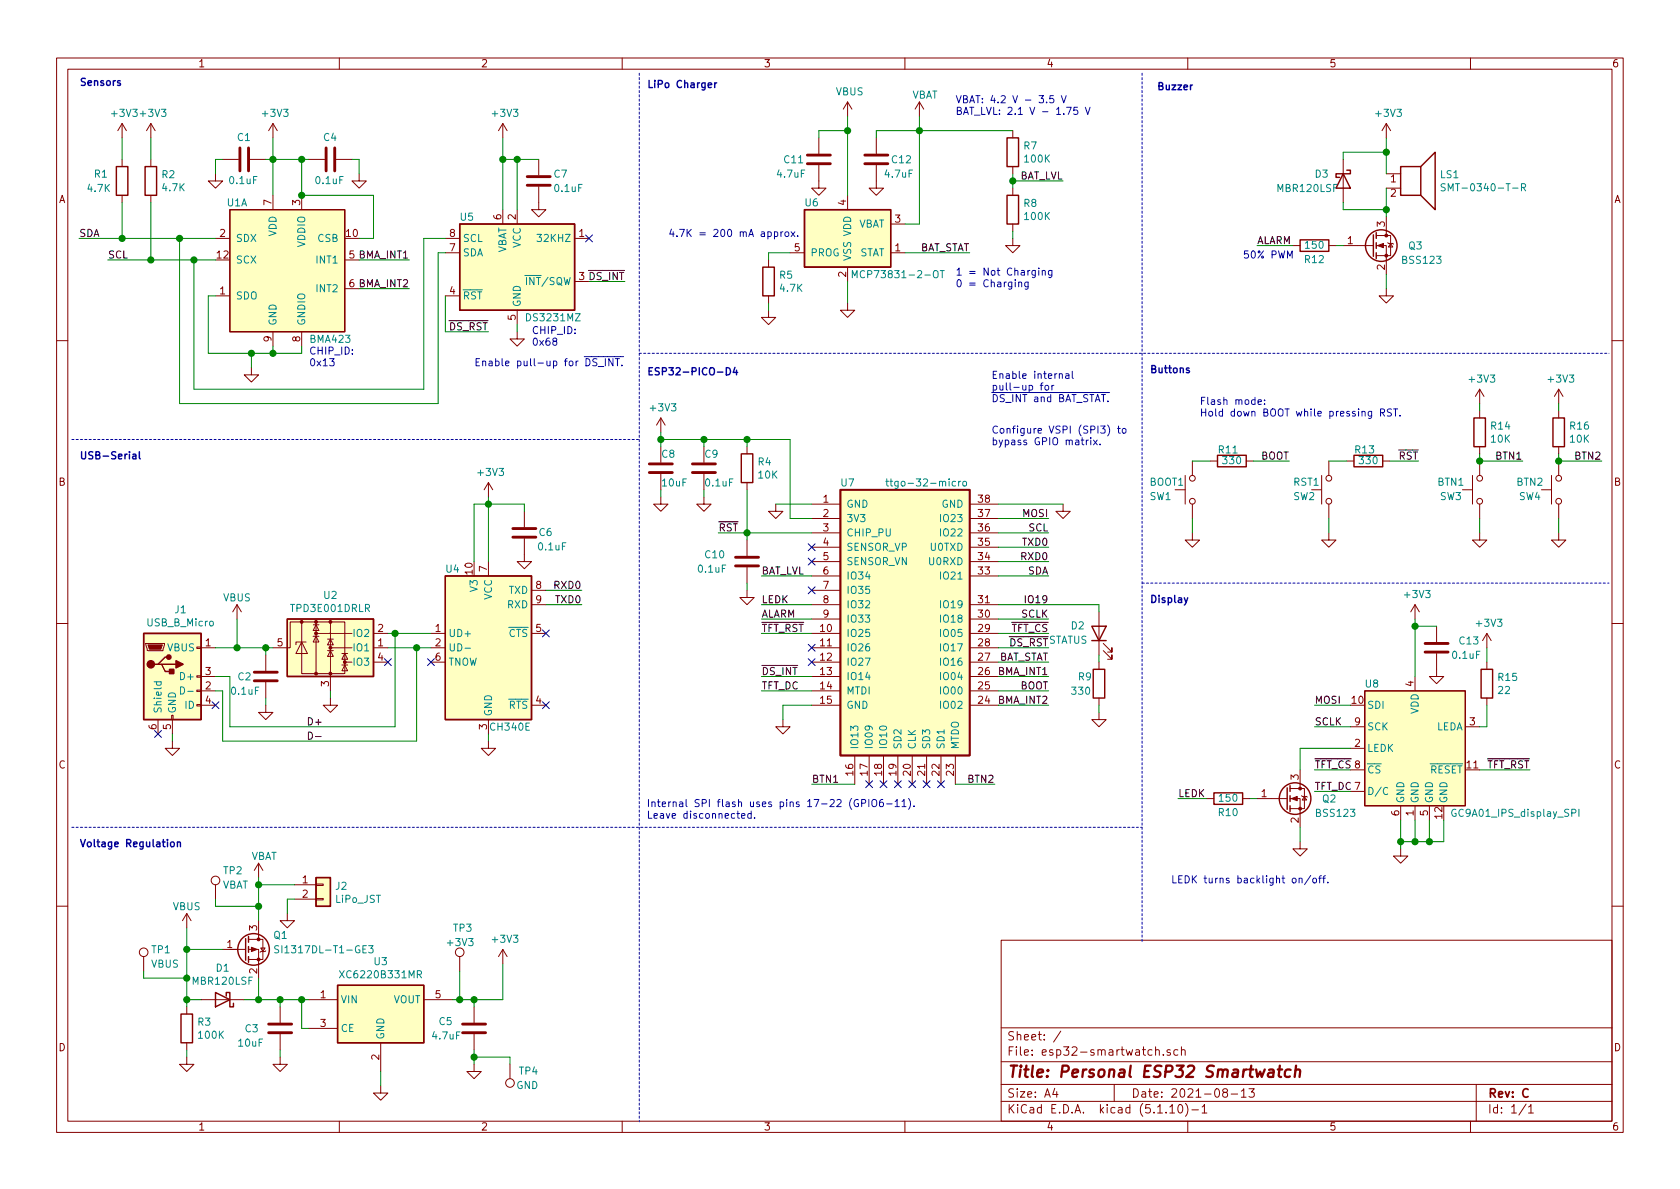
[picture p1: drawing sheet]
<svg xmlns="http://www.w3.org/2000/svg" width="297mm" height="210mm" viewBox="0 0 297 210" stroke-linecap="round" stroke-linejoin="round" font-family="sans-serif">
<g fill="none" stroke="#840000" stroke-width=".18">
<path d="M10 10.3h277v189.9h-277zM12 12.2h273v186.1h-273zM60 10.3v1.9M110 10.3v1.9M149.9 18v2.6M149.9 18l-.8 1.3M149.9 18l.7 1.3M160 10.3v1.9M162.6 18l-.8 1.3M162.6 18v2.6M162.6 18l.7 1.3M210 10.3v1.9"/>
<path d="M260 10.3v1.9M21.6 21.8v2.6M21.6 28.2v1.3M21.6 34.5v1.3M21.6 21.8l-.8 1.3M21.6 21.8l.8 1.3M26.7 21.8l-.8 1.3M26.7 21.8v2.6M26.7 28.2v1.3M26.7 34.5v1.3M26.7 21.8l.7 1.3M38.1 30.7v1.3h1.3l-1.3 1.3-1.3-1.3h1.3"/>
<path d="M39.4 28.2h2.8M44.2 28.2h2.8M48.3 21.8v2.6M48.3 34.5v2.6M48.3 21.8l-.8 1.3M48.3 21.8l.7 1.3M53.3 34.5v2.6M54.6 28.2h2.8M59.4 28.2h2.8M63.5 30.7v1.3h1.3l-1.3 1.3-1.3-1.3h1.3M88.9 21.8l-.8 1.3M88.9 21.8v2.6"/>
<path d="M88.9 37.1v2.5M88.9 21.8l.8 1.3M91.4 37.1v2.5M95.2 33v4.1h1.3l-1.3 1.2-1.2-1.2h1.2M95.2 28.2v2.8M144.8 29.2v4.1h1.2l-1.2 1.2-1.3-1.2h1.3M144.8 24.4v2.8M149.9 34.5v2.6M154.9 29.2v4.1h1.3l-1.3 1.2-1.2-1.2h1.2M154.9 24.4v2.8M157.5 39.6h2.5M179.1 23.1v1.3"/>
<path d="M179.1 29.5v1.2M179.1 33.3v1.2M179.1 39.6v1.3M237.5 28.2v7.6M245.1 21.8v2.6M245.1 38.3v3.4M245.1 21.8l-.8 1.3M245.1 21.8l.8 1.3M245.1 30.7h2.5M245.1 33.3h2.5M38.1 52.3h2.5M38.1 42.2h2.5"/>
<path d="M48.3 58.7v2.5M53.3 58.7v2.5M61 46h2.5M61 51h2.5M78.7 52.3h2.6M78.7 42.2h2.6M78.7 44.7h2.6M91.4 58.7v1.2h1.3l-1.3 1.3-1.2-1.3h1.2M91.4 54.9v2.5M101.6 42.2h2.5M101.6 49.8h2.5M135.9 54.9v1.2h1.3l-1.3 1.3-1.3-1.3h1.3"/>
<path d="M135.9 46v1.2M135.9 52.3v1.3M139.7 44.7h2.5M149.9 53.6v1.3h1.2l-1.2 1.2-1.3-1.2h1.3M149.9 47.2v2.6M157.5 44.7h2.5M179.1 42.2v1.2h1.2l-1.2 1.3-1.3-1.3h1.3M228.6 43.4h1.3M234.9 43.4h1.3M237.5 43.4h5.3M243.3 43.4h1.8v5.1M243.3 41.7h2.6v3.5h-2.6"/>
<path d="M245.1 51v1.3h1.3l-1.3 1.3-1.3-1.3h1.3M245.4 42.9l.1 .1h.8l.1 .2M245.9 43l.4 .7h-.8zM10 60.2h2M44.4 65v1.3h1.3l-1.3 1.3-1.2-1.3h1.2M116.8 73.9v2.5M116.8 79v2.8M116.8 73.9l-.7 1.3M116.8 73.9l.8 1.3M124.5 79v2.8M132.1 79v1.3M261.6 68.8v2.6"/>
<path d="M261.6 72.6v1.3M261.6 79v1.3M261.6 68.8l-.7 1.3M261.6 68.8l.8 1.3M275.6 68.8l-.8 1.3M275.6 68.8v2.6M275.6 72.6v1.3M275.6 79v1.3M275.6 68.8l.8 1.3M285 60.2h2M86.4 85.3l-.8 1.3M86.4 85.3v2.6"/>
<path d="M86.4 99.3v2.5M86.4 85.3l.7 1.3M92.7 95.2v4.1h1.3l-1.3 1.3-1.3-1.3h1.3M92.7 90.4v2.8M116.8 87.9v1.2h1.3l-1.3 1.3-1.2-1.3h1.2M116.8 83.8v2.8M124.5 87.9v1.2h1.2l-1.2 1.3-1.3-1.3h1.3M124.5 83.8v2.8M132.1 85.3v1.3M132.1 95.5v2.8M137.2 89.1v1.3h1.2l-1.2 1.3-1.3-1.3h1.3M143.5 89.1h5.1"/>
<path d="M143.5 91.7h5.1M143.5 94.2h5.1M143.5 99.3h5.1M143.5 96.8h5.1M171.4 89.1h5.1M171.4 91.7h5.1M171.4 94.2h5.1M171.4 99.3h5.1M171.4 96.8h5.1M188 89.1v1.3h1.2l-1.2 1.3-1.3-1.3h1.3M207.8 86.6h1.7M209.5 84.1v5"/>
<path d="M210.8 94.2v1.3h1.3l-1.3 1.3-1.3-1.3h1.3M210.8 81.5v2.6M210.8 89.1v2.6M214 81.5h1.3M220.3 81.5h1.3M231.9 86.6h1.8M233.7 84.1v5M234.9 94.2v1.3h1.3l-1.3 1.3-1.2-1.3h1.2M234.9 81.5v2.6M234.9 89.1v2.6M238.1 81.5h1.3M244.5 81.5h1.2"/>
<path d="M258.6 86.6h1.7M260.3 84.1v5M261.6 94.2v1.3h1.3l-1.3 1.3-1.3-1.3h1.3M261.6 81.5v2.6M261.6 89.1v2.6M272.5 86.6h1.8M274.3 84.1v5M275.6 94.2v1.3h1.3l-1.3 1.3-1.3-1.3h1.3M275.6 81.5v2.6M275.6 89.1v2.6M10 110.3h2M25.8 113.8h3.3v.2l-.3 1.1h-2.8z"/>
<path d="M34.8 119.5h.8v.3h-.8zM34.8 114.4h.8v.3h-.8zM35.6 114.5h2.5M35.6 119.6h2.5M41.9 106.9l-.8 1.3M41.9 106.9v2.6M41.9 106.9l.8 1.3M47 115.8v2.8M53.3 110h7.7v9.1h-7.7zM53.3 110h-2v4.5h-3M53.3 113.5l1.1 2.1h-2.1zM54.1 113.5h-1.8v.5"/>
<path d="M55.4 112.5h1M55.4 110.5h1M55.9 112.5l.5 1h-1zM55.9 110.5l.5 1h-1zM55.9 112h6.3M55.9 110v9.1M57.9 115.1h1M57.9 113h1M58.4 115.1l.5 1h-1zM58.4 113l.5 1h-1zM58.4 114.5h3.8M58.4 110v12.2"/>
<path d="M60.5 117.6h1M60.5 115.6h1M61 117.6l.5 1h-1zM61 115.6l.5 1h-1zM61 117.1h1.2M66 114.5h2.6M66 112h2.6M66 117.1h2.6M76.2 114.5h2.5M76.2 112h2.5M76.2 117.1h2.5M94 112h2.5"/>
<path d="M94 104.4h2.5M94 106.9h2.5M132.1 104.4v1.3h1.2l-1.2 1.2-1.3-1.2h1.3M132.1 100.3v2.8M143.5 114.5h5.1M143.5 119.6h5.1M143.5 112h5.1M143.5 117.1h5.1M143.5 104.4h5.1M143.5 106.9h5.1M143.5 109.5h5.1M143.5 101.8h5.1"/>
<path d="M171.4 114.5h5.1M171.4 119.6h5.1M171.4 112h5.1M171.4 117.1h5.1M171.4 106.9h5.1M171.4 109.5h5.1M171.4 101.8h5.1M194.3 108.2v7.6M194.3 117.1v1.3M195.1 115.1l1.5 1.5v-.8v.8h-.8M195.1 113.8l1.5 1.5v-.8v.8h-.8M250.2 106.9v2.6"/>
<path d="M250.2 119.6v2.6M250.2 106.9l-.8 1.3M250.2 106.9l.8 1.3M254 115.6v4h1.3l-1.3 1.3-1.3-1.3h1.3M254 110.7v2.8M262.9 112l-.8 1.3M262.9 112v2.5M262.9 117.1v1.3M262.9 112l.8 1.3M285 110.3h2M27.9 127.2v2.6M30.4 126.5h.2v.7h-.2z"/>
<path d="M30.5 131.1v1.2h1.2l-1.2 1.3-1.3-1.3h1.3M30.5 127.2v2.6M34.8 124.6h.8v.2h-.8zM34.8 122h.8v.3h-.8zM35.6 122.2h2.5M35.6 124.7h2.5M47 124.7v1.3h1.3l-1.3 1.2-1.3-1.2h1.3M47 120.6v2.8M58.4 123.4v1.3h1.3l-1.3 1.3-1.3-1.3h1.3M86.4 131.1v1.2h1.2l-1.2 1.3-1.3-1.3h1.3M86.4 127.2v2.6M94 124.7h2.5"/>
<path d="M138.4 127.2v1.3h1.3l-1.3 1.3-1.2-1.3h1.2M143.5 122.2h5.1M143.5 124.7h5.1M151.1 133.6v5.1M153.7 133.6v5.1M156.2 133.6v5.1M158.7 133.6v5.1M161.3 133.6v5.1M163.8 133.6v5.1M166.4 133.6v5.1M168.9 133.6v5.1M171.4 122.2h5.1"/>
<path d="M171.4 124.7h5.1M194.3 126v1.2h1.3l-1.3 1.3-1.3-1.3h1.3M194.3 123.4v1.3M228.1 139.4h2.5v3.6h-2.5M229.9 136.1v3.3M238.8 132.3h2.5M238.8 128.5h2.5M238.8 139.9h2.5M238.8 136.1h2.5M259.1 128.5h2.5M262.9 123.4v1.3M38.1 156.5v2.5"/>
<path d="M45.7 152.6l-.7 1.3M45.7 152.6v2.6M45.7 152.6l.8 1.3M52.1 156.5h3.8M52.1 159h3.8M55.9 158.9h1.2v.2h-1.2zM55.9 156.3h1.2v.3h-1.2zM213.4 141.2h1.2M219.7 141.2h1.3M222.2 141.2h5.4M228.1 141.2h1.8v5.1M229.9 148.8v1.3h1.2l-1.2 1.3-1.3-1.3h1.3"/>
<path d="M230.1 140.7l.2 .1h.7l.1 .2M230.6 140.8l.4 .7h-.7zM247.6 150.1v1.3h1.3l-1.3 1.2-1.2-1.2h1.2M247.6 142.5v2.5M250.2 142.5v2.5M252.7 142.5v2.5M10 160.2h2M25.4 169.2v2.5M33 161.5v2.6M33 178v1.3M33 161.5l-.7 1.3M33 161.5l.8 1.3"/>
<path d="M35.6 176.8h7.6M39.4 167.9h4M43.9 167.9h1.8v5.1M43.9 166.1h2.6v3.6h-2.6M45.7 162.8v3.3M46.1 167.6h.8l-.4 .7zM47 168.1l-.1 .2h-.8l-.1 .1M49.5 178v2.8M50.8 161.5v1.3h1.3l-1.3 1.3-1.3-1.3h1.3M54.6 176.8h5.1M74.9 176.8h5.1M81.3 169.2v2.5"/>
<path d="M83.8 178v2.8M88.9 167.9v2.5M88.9 167.9l-.8 1.3M88.9 167.9l.8 1.3M177 166.3h108v32h-108zM285 160.2h2M33 186.9v1.3h1.3l-1.3 1.3-1.3-1.3h1.3M33 184.4v1.3M49.5 186.9v1.3h1.3l-1.3 1.3-1.2-1.3h1.2M49.5 182.9v2.8M54.6 181.9h5.1M60 198.3v1.9"/>
<path d="M67.3 192v1.3h1.3l-1.3 1.3-1.3-1.3h1.3M67.3 184.4v5.1M83.8 188.2v1.3h1.3l-1.3 1.2-1.3-1.2h1.3M83.8 182.9v2.8M90.2 188.2v2.5M110 198.3v1.9M160 198.3v1.9M177 194.8h108M177 191.8h108M177 187.8h108M177 181.8h108M186.5 192.5l-.4 1h1"/>
<path d="M186.8 193v1M187.6 182.3l-1.3 2M197 191.8v3M204.3 185.7h.1a.37 .37 0 0 1 .6 .1v.8M204.3 185.1v1.5M205.7 186.5v.1M206.8 195.8l.5-.5v1.5M206.8 196.8h.9M206.9 185.7a.37 .37 0 0 0-.6 .1l.1 .2 .5 .2 .1 .1-.2 .3-.5-.1M208.3 185.7l-.5-.1-.3 .3 .2 .6h.6M208.5 195.4l.1-.1a.8 .8 0 0 1 .5 .8 .8 .8 0 0 1-.5 .7 1 1 0 0 1-.1-1.4zM208.9 185.7h.1a.37 .37 0 0 1 .5 .1v.8"/>
<path d="M208.9 185.1v1.5M209.6 195.1a1.71 1.71 0 0 1 0 2.3M210 198.3v1.9M210.7 196.3h1.2M212.5 195.8l.5-.5v1.5M212.5 196.8h.9M216.5 193.2l-.3-.3 .1-.2a.48 .48 0 0 1 .6-.1l.1 .2-.1 .3-.6 .1a.48 .48 0 0 0 0 .7l.2 .1 .5-.1v-.4l-.2-.3M217.7 193.5h1.1M219.5 193l.4-.5v1.5M219.5 194h.8M220.8 192.5h1l-.5 .6 .4 .1v.7l-.2 .1-.7-.1M260 198.3v1.9"/>
<path d="M261 191.8v6.5M269.8 195.2l-1.2 2M270.3 195.8l.4-.5v1.5M270.3 196.8h.8"/>
<circle cx="210.8" cy="84.6" r=".51"/>
<circle cx="210.8" cy="88.6" r=".51"/>
<circle cx="235" cy="88.6" r=".51"/>
<circle cx="235" cy="84.6" r=".51"/>
<circle cx="261.6" cy="88.6" r=".51"/>
<circle cx="261.6" cy="84.6" r=".51"/>
<circle cx="275.6" cy="84.6" r=".51"/>
<circle cx="275.6" cy="88.6" r=".51"/>
<circle cx="38.1" cy="155.7" r=".76"/>
<circle cx="25.4" cy="168.4" r=".76"/>
<circle cx="81.3" cy="168.4" r=".76"/>
<circle cx="90.2" cy="191.5" r=".76"/>
</g>
<path d="M224.4 189.2h.7v1.2M225.2 189.6l-.7 .1a.4 .4 0 0 0-.3 .3 .4 .4 0 0 0 .2 .4l.7-.1M225.9 189.1h.8M226.3 188.4l-.2 1.8 .1 .1 .3 .1M228.2 189.2a.68 .68 0 0 0-1 .3v.8l.3 .1 .6-.1M229.1 189.3a.5 .5 0 0 1 .8 .1l-.1 1M229.2 188.4l-.3 2" fill="none" stroke="#840000" stroke-width=".41"/>
<g fill="none" stroke="#840000" stroke-width=".51">
<path d="M42.4 26.2v4M43.9 26.2v4M57.7 26.2v4M59.2 26.2v4M93.2 32.8h4.1M93.2 31.2h4.1M142.7 29h4.1M142.7 27.4h4.1M152.9 29h4.1M152.9 27.4h4.1M90.7 93.5h4M90.7 95h4"/>
<path d="M114.8 83.6h4.1M114.8 82h4.1M122.4 83.6h4.1M122.4 82h4.1M130 98.5h4.1M45 118.9h4M130 100.1h4.1M252 115.3h4M252 113.8h4M45 120.4h4M47.5 182.6h4.1M47.5 181.1h4.1"/>
<path d="M81.8 182.6h4.1M81.8 181.1h4.1"/>
</g>
<g fill="#ffffc2" stroke="#ffffc2" stroke-width=".18">
<path d="M25.4 112h10.2v15.2h-10.2z"/>
<path d="M55.9 155.2h2.5v5.1h-2.5z"/>
<path d="M40.6 37.1h20.4v21.6h-20.4z"/>
<path d="M241.3 122.2h17.8v20.3h-17.8z"/>
<path d="M59.7 174.2h15.2v10.2h-15.2z"/>
<path d="M50.8 109.5h15.2v10.1h-15.2z"/>
<path d="M142.2 37.1h15.3v10.1h-15.3z"/>
<path d="M78.7 101.8h15.3v25.4h-15.3z"/>
<path d="M148.6 86.6h22.8v47h-22.8z"/>
<path d="M81.3 39.6h20.3v15.3h-20.3z"/>
</g>
<g fill="none" stroke="#840000" stroke-width=".25">
<path d="M20.6 29.5h2v5h-2zM25.7 29.5h2v5h-2zM81.3 39.6h20.3v15.3h-20.3zM142.2 37.1h15.3v10.1h-15.3zM178.1 34.5h2v5.1h-2zM178.1 24.4h2v5.1h-2zM237.5 30.7l1.3 2.6h-2.6zM238.1 30.1h.7v.6h-2.6v.7h.7M247.6 29.5h3.6v5h-3.6zM251.2 29.5l2.5-2.6v10.2l-2.5-2.6M134.9 47.2h2v5.1h-2zM229.9 42.4h5v2h-5z"/>
<path d="M242.8 41.5v3.8M243.3 41.1v1.1M243.3 42.9v1M243.3 44.7v1M260.6 73.9h2v5.1h-2zM274.6 73.9h2v5.1h-2zM131.1 80.3h2v5h-2zM215.3 80.5h5v2h-5zM239.4 80.5h5.1v2h-5.1zM25.4 112h10.2v15.2h-10.2zM27.9 117.5h.7l.6 1.2h1.3M28.6 117.5h2.5"/>
<path d="M29.8 116.2h-.6l-1.3 1.3h-.6M50.8 109.5h15.2v10.1h-15.2zM78.7 101.8h15.3v25.4h-15.3zM193 110.7h2.6l-1.3 2.6zM193 113.3h2.6M193.3 118.4h2v5h-2zM261.9 118.4h2v5h-2zM227.6 139.3v3.8M228.1 138.9v1M55.9 155.2h2.5v5.1h-2.5zM214.6 140.2h5.1v2h-5.1zM228.1 140.7v1"/>
<path d="M228.1 142.5v1M32 179.3h2v5.1h-2zM38.1 175.5l2.5 1.3-2.5 1.2zM40 176.1v-.6h.6v2.5h.7v-.6M43.4 166v3.8M43.9 165.6v1M43.9 167.4v1M43.9 169.2v1M59.7 174.2h15.2v10.2h-15.2z"/>
<circle cx="244.2" cy="43.4" r="2.79"/>
<circle cx="229" cy="141.2" r="2.79"/>
<circle cx="44.8" cy="167.9" r="2.79"/>
</g>
<g fill="#840000" stroke="#840000" stroke-width=".25">
<path d="M30 118.4h.7v.7h-.7z"/>
<path d="M31.1 116.8l1.3 .7-1.3 .6z"/>
<circle cx="26.7" cy="117.5" r=".63"/>
<circle cx="29.8" cy="116.2" r=".38"/>
</g>
<g fill="#840000" stroke="#840000" stroke-width=".18">
<path d="M26.2 114h2.5l-.3 .8h-2z"/>
<path d="M243.6 43.4l1-.4v.8z"/>
<path d="M228.3 141.2l1.1-.4v.8z"/>
<path d="M44.4 167.5l1.1 .4-1.1 .4z"/>
<circle cx="245.1" cy="45.2" r=".25"/>
<circle cx="245.1" cy="41.7" r=".25"/>
<circle cx="229.9" cy="143" r=".25"/>
<circle cx="229.9" cy="139.4" r=".25"/>
<circle cx="45.7" cy="169.7" r=".25"/>
<circle cx="45.7" cy="166.1" r=".25"/>
<circle cx="53.3" cy="110" r=".25"/>
<circle cx="55.9" cy="119.1" r=".25"/>
<circle cx="55.9" cy="112" r=".25"/>
<circle cx="55.9" cy="110" r=".25"/>
<circle cx="58.4" cy="119.1" r=".25"/>
<circle cx="58.4" cy="114.5" r=".25"/>
<circle cx="58.4" cy="110" r=".25"/>
<circle cx="61" cy="117.1" r=".25"/>
</g>
<g fill="none" stroke="#008484" stroke-width=".18">
<path d="M255.5 32.6l-.5-.1-.2 .2 .1 .3 .6 .3v.3l-.2 .2-.5-.1M269 33.1h.6l.1-.2v-.3l-.2-.1h-.5v1.3M269.3 33.1l.4 .7M92.8 48.7h.6M150.7 49.1v-1.3l.4 1 .4-1v1.3M166.2 47.8h.8M166.6 47.8v1.3M156.6 85.1h.5M156.8 84.7v1.1l.3 .1M157.4 85.1h.4M157.5 84.7v1.1l.3 .1M169.5 85.1v.8"/>
<path d="M169.9 85.1l-.4 .2M170.3 85.2l.2-.1 .3 .1 .1 .5-.1 .2h-.3l-.2-.1zM82.2 114.6h1M27.2 120.6h1.3M27.7 120.6v.3l.2 .3 .5-.1v-.5M31.9 121.5a.64 .64 0 0 1 .7 .6 .64 .64 0 0 1-.7 .6zM33.2 122.2h1M245.4 139.4a.6 .6 0 0 0-.9 .4 .6 .6 0 0 0 .6 .7l.3-.1M277.9 143.8l.6-.1 .1-.2v-.3l-.2-.1h-.5v1.3M279.2 143.1v1.3M49.3 167.3l-.5-.1-.2 .2 .1 .4 .5 .2 .1 .3-.3 .2-.4-.1M60 171.6l.9 1.3"/>
<path d="M60.9 171.6l-.9 1.3M65.2 167.2h.8l-.4 .5 .3 .1v.6l-.5 .1-.2-.1M73.8 172.3l.7-.1v-.4l-.7-.2v1.3M74.1 172.3l.4 .6"/>
</g>
<path d="M40.6 37.1h20.4v21.6h-20.4zM241.3 122.2h17.8v20.3h-17.8z" fill="none" stroke="#840000" stroke-width=".2"/>
<path d="M148.6 86.6h22.8v47h-22.8z" fill="none" stroke="#840000" stroke-width=".3"/>
<path d="M113 12.9v185.5M201.9 12.9v153.7M12.7 77.7h100.3M113 62.5h171.5M201.9 103.1h82.6M12.7 146.3h189.2" fill="none" stroke="#0000c2" stroke-width=".18" stroke-dasharray=".4 .4"/>
<g fill="none" stroke="#008400" stroke-width=".18">
<path d="M21.6 24.4v3.8M21.6 35.8v6.4M26.7 24.4v3.8M26.7 35.8v10.2M39.4 28.2h-1.3v2.5M47 28.2h7.6M48.3 24.4v10.1M53.3 28.2v6.3h12.7v7.7h-2.5M62.2 28.2h1.3v2.5M88.9 24.4v12.7M88.9 28.2h6.3M91.4 28.2v8.9"/>
<path d="M149.9 23.1h-5.1v1.3M149.9 20.6v13.9M162.6 20.6v19h-2.6M179.1 23.1h-24.2v1.3M179.1 30.7v2.6M179.1 32h8.9M237.5 35.8v1.3h7.6M245.1 26.9h-7.6v1.3M245.1 24.4v6.3M245.1 33.3v5M14 42.2h24.1M19 46h19.1"/>
<path d="M31.7 42.2v29.2h45.8v-26.7h1.2M38.1 52.3h-1.3v10.2h16.5v-1.3M63.5 46h8.9M63.5 51h8.9M78.7 52.3v6.4h7.7M78.7 42.2h-3.8v26.6h-40.6v-22.8M91.4 57.4v1.3M104.1 49.8h6.4M135.9 53.6v1.3M139.7 44.7h-3.8v1.3M149.9 49.8v3.8M160 44.7h11.4"/>
<path d="M179.1 40.9v1.3M222.2 43.4h6.4M236.2 43.4h1.3M245.1 48.5v2.5M44.4 62.5v2.5M48.3 61.2v1.3M116.8 77.7h22.9v14h3.8M116.8 76.4v2.6M124.5 77.7v1.3M132.1 77.7v1.3M261.6 71.4v1.2M275.6 71.4v1.2"/>
<path d="M86.4 87.9v11.4M92.7 90.4v-1.3h-8.9v10.2M116.8 86.6v1.3M124.5 86.6v1.3M127 94.2h16.5M132.1 86.6v8.9M137.2 89.1h6.3M176.5 89.1h11.5M176.5 94.2h8.9M176.5 91.7h8.9M176.5 99.3h8.9M176.5 96.8h8.9"/>
<path d="M210.8 81.5h3.2M210.8 91.7v2.5M221.6 81.5h6.4M234.9 81.5h3.2M234.9 91.7v2.5M245.7 81.5h5.1M261.6 80.3v1.2h7.6M261.6 91.7v2.5M275.6 80.3v1.2h7.6M275.6 91.7v2.5M38.1 114.5h10.2M41.9 109.5v5"/>
<path d="M47 114.5v1.3M68.6 112h7.6M68.6 114.5h7.6M69.8 112v16.5h-29.2v-8.9h-2.5M73.7 114.5v16.6h-34.3v-8.9h-1.3M96.5 106.9h6.4M96.5 104.4h6.4M132.1 103.1v1.3M134.6 112h8.9M134.6 119.6h8.9M134.6 101.8h8.9M134.6 109.5h8.9"/>
<path d="M134.6 106.9h8.9M176.5 112h8.9M176.5 119.6h8.9M176.5 114.5h8.9M176.5 101.8h8.9M176.5 117.1h8.9M176.5 109.5h8.9M176.5 106.9h17.8v1.3M194.3 115.8v1.3M250.2 109.5v10.1M250.2 110.7h3.8M262.9 114.5v2.6"/>
<path d="M30.5 129.8v1.3M47 123.4v1.3M58.4 122.2v1.2M86.4 129.8v1.3M134.6 122.2h8.9M143.5 124.7h-5.1v2.5M143.5 138.7h7.6M168.9 138.7h7M176.5 122.2h8.9M176.5 124.7h8.9M194.3 124.7v1.3M232.4 128.5h6.4"/>
<path d="M232.4 124.7h6.4M232.4 139.9h6.4M232.4 136.1h6.4M238.8 132.3h-8.9v3.8M261.6 136.1h8.9M262.9 124.7v3.8h-1.3M38.1 159v1.3h7.6M45.7 155.2v7.6M45.7 156.5h6.4M52.1 159h-1.3v2.5M208.3 141.2h5.1M221 141.2h1.2"/>
<path d="M229.9 146.3v2.5M247.6 145v5.1M250.2 145v3.8M252.7 145v3.8M255.3 145v3.8h-7.7M25.4 171.7v1.3h7.6M33 176.8h2.6M33 164.1v13.9M33 167.9h6.4M43.2 176.8h11.4M45.7 173v3.8M49.5 176.8v1.2"/>
<path d="M53.3 176.8v5.1h1.3M81.3 171.7v5.1M83.8 176.8v1.2M88.9 170.4v6.4h-8.9M33 185.7v1.2M49.5 185.7v1.2M67.3 189.5v2.5M83.8 186.9h6.4v1.3M83.8 185.7v2.5"/>
</g>
<path d="M54.5 129.5a.64 .64 0 0 1 .7 .6 .64 .64 0 0 1-.7 .6zM55.8 130.2h1" fill="none" stroke="#000" stroke-width=".18"/>
<g fill="none" stroke="#0000c2" stroke-width=".18">
<path d="M185.1 18.1v.1M186.3 16.9h-.6l-.1 .6 .5-.1 .2 .2v.4l-.2 .2-.5-.1M187.7 16.9l.4 1.3 .4-1.3M188.6 19h.8l-.5 1.2M190.5 19h-.6l-.1 .6 .5-.1 .3 .2v.3l-.3 .2-.5-.1M191.9 19l.4 1.2 .4-1.2M136.9 41h.4l.2 .2-.1 .6h-.5M136.9 41v1.3M138.1 41v.8M138.4 41l-.3 .2M138.9 41h.3l.3 .2-.2 .6h-.3l-.2-.2zM139.9 41l.6 .8"/>
<path d="M140.5 41l-.6 .8M141 41.7v.1M180.1 50l.2-.1h.3v.8M180.1 49.9v.8M181.8 49.9l-.1 1.1-.1 .1h-.3M181.8 49.9h-.4l-.2 .2 .1 .6h.5M183.1 47.8l-.1 1.2-.2 .1-.3-.1M183.1 47.9l-.4-.1-.3 .3 .2 .5h.5M183.7 47.4v.1M183.7 47.8v.9M184.3 47.9l.2-.1 .3 .1v.8M184.3 47.8v.9"/>
<path d="M186 47.8v1l-.3 .3-.3-.1M186 47.9l-.4-.1-.2 .3 .1 .5h.5M58.3 63.4h.8l-.4 .5 .3 .1v.6l-.5 .1-.2-.1M98 60.3l-.2-.1v-.3l.2-.1 .3 .1 .1 .3-.5 .2-.2 .2v.2l.3 .3 .3-.1 .2-.2-.1-.4-.2-.1M104.6 63.1h5.7M105.5 63.5l-.4-.1-.3 .3 .1 .3 .6 .2v.4l-.2 .1-.5-.1M105.8 64.8h1M107 63.4v1.3M108.4 63.4v1.3l-.8-1.3v1.3M108.8 63.4h.7M109.2 63.4v1.3M110 64.6v.1"/>
<path d="M183.9 68.1h.5M184.4 67.7l-.3 .2v1.1M184.9 68.2l.3-.1 .2 .3v.4l-.2 .2-.3-.1-.1-.1zM186 68.1v.9M186.3 68.1l-.2 .1-.1 .2M187.3 66.2l.2-.1h.3v.8M188.4 66.1h.5l.1 .8M189 66.4h-.4l-.2 .2v.3h.6M189.6 65.7v1l.2 .2M192.1 77.8v.9M192.4 77.8l-.3 .2M192.9 77.8v.9"/>
<path d="M193.3 77.8l.7 .9M194 77.8l-.7 .9M194.5 78.5v.2M194.6 69.4h1.6M194.7 69.8h.8M195.8 75.2a1.47 1.47 0 0 1 0 1.9M195.9 70.9v.1M197.6 75.8h.5M197.8 75.3v1.1l.3 .2M198.5 75.9l.2-.1 .3 .1 .1 .5-.1 .1-.3 .1-.2-.1zM222.4 71.1l.6-.1v-.3h-.4l-.2 .2 .1 .6h.5M223.6 71.4v.1"/>
<path d="M223.6 70.7v.2M244.1 73l.7-.1v-.5l-.2-.1h-.5v1.3M244.4 73l.4 .6M246 72.4l-.5-.1-.1 .1-.1 .3 .1 .2 .5 .1 .1 .3-.2 .3-.5-.1M246.4 72.3h.7M246.7 72.3v1.3M247.5 73.5v.1M131.1 144.3l.6-.1-.1-.3h-.3l-.2 .1 .1 .6h.4M132.8 143.9h-.4l-.2 .2 .1 .5h.5M132.8 143.4v1.3M133.4 144.6v.1M151.7 141.4a.59 .59 0 0 0-.7 .6 .59 .59 0 0 0 .7 .6l.1-.5h-.2"/>
<path d="M152.3 142h.7v-.5l-.2-.1h-.5v1.2M153.6 141.4v1.2M154.3 141.4h.2a.47 .47 0 0 1 .5 .4l-.1 .7-.2 .1h-.4a.93 .93 0 0 1 0-1.2zM156.1 141.4h-.4a.87 .87 0 0 0 0 1.2l.5-.1v-.5l-.5-.1-.2 .2M156.8 142.2h.9M158.3 141.7l.3-.3v1.2M158.3 142.6h.7M159.5 141.7l.3-.3v1.2M159.5 142.6h.7M160.6 141.2a1.47 1.47 0 0 1 0 1.9M161.6 142.5v.1M229.7 155.4l.2-.1h.3v.8"/>
<path d="M229.7 155.3v.8M231.7 154.8l-1 1.6M232.2 155.3h.3l.2 .1v.7h-.3l-.3-.2zM233.1 155.3h.5M233.6 154.9l-.3 .1v1.1M233.9 155.3h.4M234.3 154.9l-.3 .1v1.1M234.8 156v.1"/>
</g>
<path d="M126.4 14.7v.8M126.7 14.7l-.3 .2M24.6 79.9v1.1l.2 .1M128.4 65a.64 .64 0 0 1 .8 .7 .64 .64 0 0 1-.8 .6zM129.9 65l-.3 .9h.8M130.2 65.5v.8M23.5 80.4h.5v.7M24 80.6l-.4 .1-.2 .1 .1 .3h.5M30.3 148.9h.3l.2 .2v.4l-.2 .2h-.3l-.2-.2zM31.4 149l.1-.1h.4v.8M31.4 148.9v.8" fill="none" stroke="#0000c2" stroke-width=".25"/>
<g fill="#008400" stroke="#008400" stroke-width=".25">
<circle cx="48.3" cy="28.2" r=".51"/>
<circle cx="81.3" cy="176.8" r=".51"/>
<circle cx="83.8" cy="186.9" r=".51"/>
<circle cx="69.9" cy="112" r=".51"/>
<circle cx="86.4" cy="89.1" r=".51"/>
<circle cx="250.2" cy="110.7" r=".51"/>
<circle cx="53.3" cy="176.8" r=".51"/>
<circle cx="21.6" cy="42.2" r=".51"/>
<circle cx="149.9" cy="23.1" r=".51"/>
<circle cx="26.7" cy="46" r=".51"/>
<circle cx="45.7" cy="156.5" r=".51"/>
<circle cx="250.2" cy="148.8" r=".51"/>
<circle cx="33" cy="173" r=".51"/>
<circle cx="45.7" cy="160.3" r=".51"/>
<circle cx="53.3" cy="34.5" r=".51"/>
<circle cx="261.6" cy="81.5" r=".51"/>
<circle cx="31.8" cy="42.2" r=".51"/>
<circle cx="179.1" cy="32" r=".51"/>
<circle cx="34.3" cy="46" r=".51"/>
<circle cx="275.6" cy="81.5" r=".51"/>
<circle cx="162.6" cy="23.1" r=".51"/>
<circle cx="53.3" cy="28.2" r=".51"/>
<circle cx="41.9" cy="114.5" r=".51"/>
<circle cx="247.7" cy="148.8" r=".51"/>
<circle cx="83.8" cy="176.8" r=".51"/>
<circle cx="47" cy="114.5" r=".51"/>
<circle cx="132.1" cy="77.7" r=".51"/>
<circle cx="44.5" cy="62.5" r=".51"/>
<circle cx="252.7" cy="148.8" r=".51"/>
<circle cx="33" cy="176.8" r=".51"/>
<circle cx="48.3" cy="62.5" r=".51"/>
<circle cx="33" cy="167.9" r=".51"/>
<circle cx="124.5" cy="77.7" r=".51"/>
<circle cx="132.1" cy="94.2" r=".51"/>
<circle cx="116.8" cy="77.7" r=".51"/>
<circle cx="91.4" cy="28.2" r=".51"/>
<circle cx="45.7" cy="176.8" r=".51"/>
<circle cx="49.5" cy="176.8" r=".51"/>
<circle cx="245.1" cy="37.1" r=".51"/>
<circle cx="88.9" cy="28.2" r=".51"/>
<circle cx="245.1" cy="26.9" r=".51"/>
<circle cx="73.7" cy="114.5" r=".51"/>
</g>
<g fill="none" stroke="#000084" stroke-width=".18">
<path d="M103.5 41.5l1.2 1.3M104.7 41.5l-1.2 1.3M142.9 96.2l1.2 1.2M142.9 98.7l1.2 1.2M144.1 96.2l-1.2 1.2M144.1 98.7l-1.2 1.2M68 116.5l1.2 1.2M69.2 116.5l-1.2 1.2M75.6 116.5l1.2 1.2M76.8 116.5l-1.2 1.2M95.9 111.4l1.2 1.2M97.1 111.4l-1.2 1.2"/>
<path d="M142.9 103.8l1.2 1.2M142.9 116.5l1.2 1.2M142.9 113.9l1.2 1.3M144.1 103.8l-1.2 1.2M144.1 116.5l-1.2 1.2M144.1 113.9l-1.2 1.3M27.3 129.2l1.2 1.2M28.5 129.2l-1.2 1.2M37.5 124.1l1.2 1.2M38.7 124.1l-1.2 1.2M95.9 124.1l1.2 1.2M97.1 124.1l-1.2 1.2"/>
<path d="M153.1 138.1l1.2 1.2M154.3 138.1l-1.2 1.2M155.6 138.1l1.2 1.2M156.8 138.1l-1.2 1.2M158.1 138.1l1.3 1.2M159.4 138.1l-1.3 1.2M160.7 138.1l1.2 1.2M161.9 138.1l-1.2 1.2M163.2 138.1l1.2 1.2M164.4 138.1l-1.2 1.2M165.8 138.1l1.2 1.2M167 138.1l-1.2 1.2"/>
</g>
<text font-size="2.8" fill="#840000" x="178" y="190.5">Title: Personal ESP32 Smartwatch</text>
<g font-size="2.1" fill="#840000">
<text x="178" y="184">Sheet: /</text>
<text x="178" y="186.7">File: esp32-smartwatch.sch</text>
<text x="178" y="196.9">KiCad E.D.A. kicad (5.1.10)-1</text>
<text x="178" y="194.1">Size: A4</text>
<text x="200" y="194.1">Date: 2021-08-13</text>
<text x="263" y="194.1">Rev: C</text>
<text x="263" y="196.9">Id: 1/1</text>
</g>
<g font-size="1.8" fill="#840000">
<text x="35" y="11.9">1</text>
<text x="85" y="11.9">2</text>
<text x="135" y="11.9">3</text>
<text x="185" y="11.9">4</text>
<text x="235" y="11.9">5</text>
<text x="285" y="11.9">6</text>
<text x="10.4" y="35.9">A</text>
<text x="245.9" y="32.3">1</text>
<text x="245.9" y="34.8">2</text>
<text x="285.4" y="35.9">A</text>
<text x="38.9" y="41.9">2</text>
<text x="48" y="36.3" transform="rotate(-90 48 36.3)">7</text>
<text x="53.1" y="36.3" transform="rotate(-90 53.1 36.3)">3</text>
<text x="61.3" y="41.9">10</text>
<text x="79.5" y="41.9">8</text>
<text x="88.6" y="38.8" transform="rotate(-90 88.6 38.8)">6</text>
<text x="91.2" y="38.8" transform="rotate(-90 91.2 38.8)">2</text>
<text x="102.4" y="41.9">1</text>
<text x="149.6" y="36.3" transform="rotate(-90 149.6 36.3)">4</text>
<text x="158.3" y="39.4">3</text>
<text x="244.9" y="40.1" transform="rotate(-90 244.9 40.1)">3</text>
<text x="38.4" y="45.7">12</text>
<text x="79.5" y="44.4">7</text>
<text x="140.5" y="44.4">5</text>
<text x="158.3" y="44.4">1</text>
<text x="238.3" y="43.2">1</text>
<text x="244.9" y="47.7" transform="rotate(-90 244.9 47.7)">2</text>
<text x="38.9" y="52.1">1</text>
<text x="79.5" y="52.1">4</text>
<text x="149.6" y="49" transform="rotate(-90 149.6 49)">2</text>
<text x="91.2" y="56.6" transform="rotate(-90 91.2 56.6)">5</text>
<text x="48" y="60.4" transform="rotate(-90 48 60.4)">9</text>
<text x="53.1" y="60.4" transform="rotate(-90 53.1 60.4)">8</text>
<text x="10.4" y="85.9">B</text>
<text x="145.6" y="88.9">1</text>
<text x="173" y="88.9">38</text>
<text x="285.4" y="85.9">B</text>
<text x="145.6" y="91.4">2</text>
<text x="145.6" y="94">3</text>
<text x="173" y="94">36</text>
<text x="173" y="91.4">37</text>
<text x="83.6" y="101.5" transform="rotate(-90 83.6 101.5)">10</text>
<text x="86.1" y="101.1" transform="rotate(-90 86.1 101.1)">7</text>
<text x="145.6" y="96.5">4</text>
<text x="145.6" y="99.1">5</text>
<text x="145.6" y="101.6">6</text>
<text x="173" y="101.6">33</text>
<text x="173" y="99.1">34</text>
<text x="173" y="96.5">35</text>
<text x="94.8" y="104.1">8</text>
<text x="94.8" y="106.7">9</text>
<text x="145.6" y="104.1">7</text>
<text x="145.6" y="106.7">8</text>
<text x="173" y="106.7">31</text>
<text x="66.8" y="111.8">2</text>
<text x="77" y="111.8">1</text>
<text x="94.8" y="111.8">5</text>
<text x="145.1" y="111.8">10</text>
<text x="145.6" y="109.2">9</text>
<text x="173" y="111.8">29</text>
<text x="173" y="109.2">30</text>
<text x="36.3" y="114.3">1</text>
<text x="36.3" y="119.4">3</text>
<text x="49" y="114.3">5</text>
<text x="66.8" y="114.3">1</text>
<text x="66.8" y="116.8">4</text>
<text x="77" y="114.3">2</text>
<text x="77" y="116.8">6</text>
<text x="145.1" y="114.3">11</text>
<text x="145.1" y="116.8">12</text>
<text x="145.1" y="119.4">13</text>
<text x="173" y="119.4">26</text>
<text x="173" y="114.3">28</text>
<text x="36.3" y="121.9">2</text>
<text x="36.3" y="124.5">4</text>
<text x="58.2" y="121.4" transform="rotate(-90 58.2 121.4)">3</text>
<text x="94.8" y="124.5">4</text>
<text x="145.1" y="121.9">14</text>
<text x="145.1" y="124.5">15</text>
<text x="173" y="124.5">24</text>
<text x="173" y="121.9">25</text>
<text x="239.1" y="124.5">10</text>
<text x="249.9" y="121.4" transform="rotate(-90 249.9 121.4)">4</text>
<text x="27.7" y="129" transform="rotate(-90 27.7 129)">6</text>
<text x="30.2" y="129" transform="rotate(-90 30.2 129)">5</text>
<text x="86.1" y="129" transform="rotate(-90 86.1 129)">3</text>
<text x="239.5" y="128.3">9</text>
<text x="259.9" y="128.3">3</text>
<text x="10.4" y="135.9">C</text>
<text x="150.9" y="137.1" transform="rotate(-90 150.9 137.1)">16</text>
<text x="153.4" y="137.1" transform="rotate(-90 153.4 137.1)">17</text>
<text x="156" y="137.1" transform="rotate(-90 156 137.1)">18</text>
<text x="158.5" y="137.1" transform="rotate(-90 158.5 137.1)">19</text>
<text x="161" y="137.1" transform="rotate(-90 161 137.1)">20</text>
<text x="163.6" y="137.1" transform="rotate(-90 163.6 137.1)">21</text>
<text x="166.1" y="137.1" transform="rotate(-90 166.1 137.1)">22</text>
<text x="168.7" y="137.1" transform="rotate(-90 168.7 137.1)">23</text>
<text x="229.6" y="137.9" transform="rotate(-90 229.6 137.9)">3</text>
<text x="239.5" y="132.1">2</text>
<text x="259.4" y="135.9">11</text>
<text x="285.4" y="135.9">C</text>
<text x="223" y="141">1</text>
<text x="229.6" y="145.5" transform="rotate(-90 229.6 145.5)">2</text>
<text x="247.4" y="144.2" transform="rotate(-90 247.4 144.2)">6</text>
<text x="249.9" y="144.2" transform="rotate(-90 249.9 144.2)">1</text>
<text x="252.5" y="144.2" transform="rotate(-90 252.5 144.2)">5</text>
<text x="255" y="144.7" transform="rotate(-90 255 144.7)">12</text>
<text x="53.5" y="156.2">1</text>
<text x="53.5" y="158.7">2</text>
<text x="40.2" y="167.6">1</text>
<text x="45.5" y="164.6" transform="rotate(-90 45.5 164.6)">3</text>
<text x="45.5" y="172.2" transform="rotate(-90 45.5 172.2)">2</text>
<text x="56.7" y="176.5">1</text>
<text x="77" y="176.5">5</text>
<text x="10.4" y="185.9">D</text>
<text x="56.7" y="181.6">3</text>
<text x="285.4" y="185.9">D</text>
<text x="67.1" y="187.4" transform="rotate(-90 67.1 187.4)">2</text>
<text x="35" y="199.9">1</text>
<text x="85" y="199.9">2</text>
<text x="135" y="199.9">3</text>
<text x="185" y="199.9">4</text>
<text x="235" y="199.9">5</text>
<text x="285" y="199.9">6</text>
</g>
<g font-size="1.8" fill="#0000c2">
<text x="14" y="15.2">Sensors</text>
<text x="114.3" y="15.6">LiPo Charger</text>
<text x="204.5" y="15.9">Buzzer</text>
<text x="168.9" y="18.3">VBAT: 4.2 V - 3.5 V</text>
<text x="168.9" y="20.3">BAT_LVL: 2.1 V - 1.75 V</text>
<text x="118.1" y="41.9">4.7K = 200 mA approx.</text>
<text x="219.7" y="45.7">50% PWM</text>
<text x="168.9" y="48.7">1 = Not Charging</text>
<text x="168.9" y="50.8">0 = Charging</text>
<text x="94" y="59.1">CHIP_ID:</text>
<text x="54.6" y="62.7">CHIP_ID:</text>
<text x="54.6" y="64.8">0x13</text>
<text x="83.8" y="64.8">Enable pull-up for DS_INT.</text>
<text x="94" y="61.1">0x68</text>
<text x="203.2" y="66">Buttons</text>
<text x="114.3" y="66.4">ESP32-PICO-D4</text>
<text x="175.3" y="67">Enable internal</text>
<text x="175.3" y="69.1">pull-up for</text>
<text x="175.3" y="71.1">DS_INT and BAT_STAT.</text>
<text x="212.1" y="71.6">Flash mode:</text>
<text x="175.3" y="76.7">Configure VSPI (SPI3) to</text>
<text x="212.1" y="73.7">Hold down BOOT while pressing RST.</text>
<text x="14" y="81.2">USB-Serial</text>
<text x="175.3" y="78.7">bypass GPIO matrix.</text>
<text x="203.2" y="106.6">Display</text>
<text x="114.3" y="142.7">Internal SPI flash uses pins 17-22 (GPIO6-11).</text>
<text x="14" y="149.8">Voltage Regulation</text>
<text x="114.3" y="144.8">Leave disconnected.</text>
<text x="207" y="156.2">LEDK turns backlight on/off.</text>
</g>
<g font-size="1.8" fill="#008484">
<text x="147.8" y="16.9">VBUS</text>
<text x="161.2" y="17.4">VBAT</text>
<text x="19.9" y="20.7">+3V3 +3V3</text>
<text x="46.6" y="20.7">+3V3</text>
<text x="87.2" y="20.7">+3V3</text>
<text x="243.4" y="20.7">+3V3</text>
<text x="42" y="24.9">C1</text>
<text x="57.3" y="24.9">C4</text>
<text x="138.7" y="28.9">C11</text>
<text x="157.8" y="28.9">C12</text>
<text x="181.1" y="26.4">R7</text>
<text x="181.3" y="28.7">100K</text>
<text x="15.6" y="34">4.7K</text>
<text x="16.7" y="31.4">R1</text>
<text x="28.7" y="31.5">R2</text>
<text x="28.8" y="33.8">4.7K</text>
<text x="40.7" y="32.6">0.1uF</text>
<text x="55.9" y="32.6">0.1uF</text>
<text x="98" y="31.4">C7</text>
<text x="98.2" y="34">0.1uF</text>
<text x="137.5" y="31.4">4.7uF</text>
<text x="156.6" y="31.4">4.7uF</text>
<text x="226" y="34">MBR120LSF</text>
<text x="232.6" y="31.4">D3</text>
<text x="254.7" y="31.5">LS1</text>
<text x="256.4" y="33.8">SMT-0340-T-R</text>
<text x="40.2" y="36.5">U1A</text>
<text x="48.9" y="41.8" transform="rotate(-90 48.9 41.8)">VDD</text>
<text x="81.4" y="39">U5</text>
<text x="142.4" y="36.5">U6</text>
<text x="151.6" y="40.3">VBAT</text>
<text x="181.1" y="36.6">R8</text>
<text x="181.3" y="38.9">100K</text>
<text x="41.7" y="46.6">SCX</text>
<text x="41.7" y="42.8">SDX</text>
<text x="54" y="43.7" transform="rotate(-90 54 43.7)">VDDIO</text>
<text x="56.1" y="46.6">INT1</text>
<text x="56.2" y="42.8">CSB</text>
<text x="81.8" y="45.3">SDA</text>
<text x="81.8" y="42.8">SCL</text>
<text x="89.5" y="45" transform="rotate(-90 89.5 45)">VBAT</text>
<text x="92.1" y="43.9" transform="rotate(-90 92.1 43.9)">VCC</text>
<text x="95.5" y="42.8">32KHZ</text>
<text x="143.3" y="45.3">PROG</text>
<text x="150.5" y="46.2" transform="rotate(-90 150.5 46.2)">VSS VDD</text>
<text x="151.8" y="45.3">STAT</text>
<text x="230.8" y="46.5">R12</text>
<text x="230.9" y="44">150</text>
<text x="248.1" y="46.7">BSS123</text>
<text x="249.1" y="44.1">Q3</text>
<text x="41.7" y="53">SDO</text>
<text x="56.1" y="51.7">INT2</text>
<text x="81.8" y="53">RST</text>
<text x="93.5" y="50.4">INT/SQW</text>
<text x="137.9" y="49.3">R5</text>
<text x="138" y="51.6">4.7K</text>
<text x="152" y="49.2">MCP73831-2-OT</text>
<text x="48.9" y="57.7" transform="rotate(-90 48.9 57.7)">GND</text>
<text x="54" y="57.7" transform="rotate(-90 54 57.7)">GNDIO</text>
<text x="92.1" y="54.4" transform="rotate(-90 92.1 54.4)">GND</text>
<text x="93.3" y="56.8">DS3231MZ</text>
<text x="54.9" y="60.6">BMA423</text>
<text x="259.9" y="67.7">+3V3</text>
<text x="273.9" y="67.7">+3V3</text>
<text x="115.1" y="72.7">+3V3</text>
<text x="263.7" y="76">R14</text>
<text x="277.6" y="76">R16</text>
<text x="117" y="80.9">C8</text>
<text x="124.7" y="80.9">C9</text>
<text x="134.1" y="82.3">R4</text>
<text x="215.5" y="80.2">R11</text>
<text x="216.3" y="82.1">330</text>
<text x="239.6" y="80.2">R13</text>
<text x="240.5" y="82.1">330</text>
<text x="263.7" y="78.3">10K</text>
<text x="277.6" y="78.3">10K</text>
<text x="84.7" y="84.2">+3V3</text>
<text x="117.2" y="86">10uF</text>
<text x="124.8" y="86">0.1uF</text>
<text x="134.1" y="84.6">10K</text>
<text x="148.7" y="86">U7</text>
<text x="149.6" y="89.8">GND</text>
<text x="158.2" y="86">ttgo-32-micro</text>
<text x="166.5" y="89.8">GND</text>
<text x="203.3" y="85.9">BOOT1</text>
<text x="203.3" y="88.4">SW1</text>
<text x="228.7" y="88.4">SW2</text>
<text x="228.7" y="85.9">RST1</text>
<text x="254.2" y="85.9">BTN1</text>
<text x="254.6" y="88.4">SW3</text>
<text x="268.2" y="85.9">BTN2</text>
<text x="268.6" y="88.4">SW4</text>
<text x="95.4" y="94.8">C6</text>
<text x="149.6" y="92.3">3V3</text>
<text x="149.6" y="94.9">CHIP_PU</text>
<text x="166.6" y="94.9">IO22</text>
<text x="166.6" y="92.3">IO23</text>
<text x="78.9" y="101.3">U4</text>
<text x="95.3" y="97.3">0.1uF</text>
<text x="123.6" y="101.3">0.1uF</text>
<text x="124.7" y="98.7">C10</text>
<text x="149.6" y="97.4">SENSOR_VP</text>
<text x="149.6" y="99.9">SENSOR_VN</text>
<text x="164.4" y="99.9">U0RXD</text>
<text x="164.6" y="97.4">U0TXD</text>
<text x="39.5" y="106.3">VBUS</text>
<text x="57.3" y="105.9">U2</text>
<text x="84.5" y="104.5" transform="rotate(-90 84.5 104.5)">V3</text>
<text x="87" y="106.1" transform="rotate(-90 87 106.1)">VCC</text>
<text x="89.7" y="107.6">RXD</text>
<text x="89.9" y="105">TXD</text>
<text x="149.6" y="102.5">IO34</text>
<text x="149.6" y="105">IO35</text>
<text x="149.6" y="107.6">IO32</text>
<text x="166.6" y="107.6">IO19</text>
<text x="166.6" y="102.5">IO21</text>
<text x="248.5" y="105.8">+3V3</text>
<text x="26.1" y="110.8">USB_B_Micro</text>
<text x="31" y="108.5">J1</text>
<text x="51.6" y="108.2">TPD3E001DRLR</text>
<text x="62.7" y="112.6">IO2</text>
<text x="79.2" y="112.6">UD+</text>
<text x="89.9" y="112.6">CTS</text>
<text x="149.6" y="112.6">IO25</text>
<text x="149.6" y="110.1">IO33</text>
<text x="166.6" y="112.6">IO05</text>
<text x="166.6" y="110.1">IO18</text>
<text x="189.4" y="111.3">D2</text>
<text x="258.1" y="114">C13</text>
<text x="261.2" y="110.8">+3V3</text>
<text x="29.6" y="115.2">VBUS</text>
<text x="62.7" y="115.2">IO1</text>
<text x="62.7" y="117.7">IO3</text>
<text x="79.2" y="115.2">UD-</text>
<text x="79.2" y="117.7">TNOW</text>
<text x="149.6" y="115.2">IO26</text>
<text x="149.6" y="117.7">IO27</text>
<text x="166.6" y="117.7">IO16</text>
<text x="166.6" y="115.2">IO17</text>
<text x="256.9" y="116.5">0.1uF</text>
<text x="32.2" y="120.3">D+</text>
<text x="32.8" y="125.3">ID</text>
<text x="41" y="122.9">0.1uF</text>
<text x="42.1" y="120.3">C2</text>
<text x="89.9" y="125.3">RTS</text>
<text x="149.6" y="120.3">IO14</text>
<text x="149.6" y="122.8">MTDI</text>
<text x="149.6" y="125.3">GND</text>
<text x="166.6" y="125.3">IO02</text>
<text x="166.6" y="122.8">IO00</text>
<text x="166.6" y="120.3">IO04</text>
<text x="189.6" y="122.9">330</text>
<text x="190.7" y="120.3">R9</text>
<text x="241.5" y="121.6">U8</text>
<text x="241.7" y="125.3">SDI</text>
<text x="264.9" y="120.4">R15</text>
<text x="265" y="122.7">22</text>
<text x="28.6" y="126.2" transform="rotate(-90 28.6 126.2)">Shield</text>
<text x="31.1" y="126.2" transform="rotate(-90 31.1 126.2)">GND</text>
<text x="86.8" y="129.2">CH340E</text>
<text x="87" y="126.7" transform="rotate(-90 87 126.7)">GND</text>
<text x="241.7" y="129.2">SCK</text>
<text x="250.8" y="126.3" transform="rotate(-90 250.8 126.3)">VDD</text>
<text x="253.9" y="129.2">LEDA</text>
<text x="151.8" y="132.6" transform="rotate(-90 151.8 132.6)">IO13</text>
<text x="154.3" y="132.6" transform="rotate(-90 154.3 132.6)">IO09</text>
<text x="156.8" y="132.6" transform="rotate(-90 156.8 132.6)">IO10</text>
<text x="159.4" y="132.6" transform="rotate(-90 159.4 132.6)">SD2</text>
<text x="161.9" y="132.6" transform="rotate(-90 161.9 132.6)">CLK</text>
<text x="164.5" y="132.6" transform="rotate(-90 164.5 132.6)">SD3</text>
<text x="167" y="132.6" transform="rotate(-90 167 132.6)">SD1</text>
<text x="169.5" y="132.6" transform="rotate(-90 169.5 132.6)">MTDO</text>
<text x="241.7" y="133">LEDK</text>
<text x="241.7" y="136.8">CS</text>
<text x="252.8" y="136.8">RESET</text>
<text x="215.7" y="141.8">150</text>
<text x="233.9" y="141.9">Q2</text>
<text x="241.7" y="140.6">D/C</text>
<text x="248.3" y="142.1" transform="rotate(-90 248.3 142.1)">GND</text>
<text x="250.8" y="142.1" transform="rotate(-90 250.8 142.1)">GND</text>
<text x="253.4" y="142.1" transform="rotate(-90 253.4 142.1)">GND</text>
<text x="255.9" y="142.1" transform="rotate(-90 255.9 142.1)">GND</text>
<text x="215.5" y="144.3">R10</text>
<text x="232.9" y="144.4">BSS123</text>
<text x="257.1" y="144.4">GC9A01_IPS_display_SPI</text>
<text x="39.5" y="154.6">TP2</text>
<text x="44.3" y="152.1">VBAT</text>
<text x="30.6" y="161">VBUS</text>
<text x="39.2" y="157.1">VBAT</text>
<text x="59.3" y="159.7">LiPo_JST</text>
<text x="59.4" y="157.3">J2</text>
<text x="48.4" y="166">Q1</text>
<text x="79.3" y="167.3">+3V3</text>
<text x="80.2" y="164.8">TP3</text>
<text x="87.2" y="166.7">+3V3</text>
<text x="26.7" y="171.1">VBUS</text>
<text x="26.8" y="168.6">TP1</text>
<text x="38.3" y="171.8">D1</text>
<text x="49.9" y="168.6">SI1317DL-T1-GE3</text>
<text x="60.6" y="173">XC6220B331MR</text>
<text x="66.2" y="170.7">U3</text>
<text x="34.2" y="174.1">MBR120LSF</text>
<text x="60.2" y="177.4">VIN</text>
<text x="69.5" y="177.4">VOUT</text>
<text x="35" y="181.4">R3</text>
<text x="35.2" y="183.7">100K</text>
<text x="42.2" y="185.1">10uF</text>
<text x="43.4" y="182.5">C3</text>
<text x="60.2" y="182.5">CE</text>
<text x="67.9" y="183.9" transform="rotate(-90 67.9 183.9)">GND</text>
<text x="76.6" y="183.8">4.7uF</text>
<text x="77.7" y="181.3">C5</text>
<text x="91.8" y="190">TP4</text>
<text x="91.3" y="192.6">GND</text>
</g>
<g font-size="1.8">
<text x="180" y="31.7">BAT_LVL</text>
<text x="14" y="41.9">SDA</text>
<text x="19" y="45.7">SCL</text>
<text x="61.7" y="45.7">5 BMA_INT1</text>
<text x="162.2" y="44.4">BAT_STAT</text>
<text x="222.2" y="43.2">ALARM</text>
<text x="61.7" y="50.8">6 BMA_INT2</text>
<text x="102.4" y="49.5">3 DS_INT</text>
<text x="79.4" y="58.4">DS_RST</text>
<text x="222.9" y="81.3">BOOT</text>
<text x="247.3" y="81.3">RST</text>
<text x="264.6" y="81.3">BTN1</text>
<text x="278.6" y="81.3">BTN2</text>
<text x="127" y="94">RST</text>
<text x="180.9" y="91.4">MOSI</text>
<text x="181.9" y="94">SCL</text>
<text x="134.6" y="101.6">BAT_LVL</text>
<text x="180.7" y="99.1">RXD0</text>
<text x="180.9" y="96.5">TXD0</text>
<text x="181.7" y="101.6">SDA</text>
<text x="98.1" y="104.1">RXD0</text>
<text x="98.3" y="106.7">TXD0</text>
<text x="134.6" y="106.7">LEDK</text>
<text x="181.6" y="106.7">IO19</text>
<text x="134.6" y="111.8">TFT_RST</text>
<text x="134.6" y="109.2">ALARM</text>
<text x="178.7" y="111.8">TFT_CS</text>
<text x="180.6" y="109.2">SCLK</text>
<text x="185.3" y="113.8">STATUS</text>
<text x="134.6" y="119.4">DS_INT</text>
<text x="173" y="116.8">27 BAT_STAT</text>
<text x="176.6" y="119.4">BMA_INT1</text>
<text x="178.4" y="114.3">DS_RST</text>
<text x="134.6" y="121.9">TFT_DC</text>
<text x="176.6" y="124.5">BMA_INT2</text>
<text x="180.3" y="121.9">BOOT</text>
<text x="232.4" y="124.5">MOSI</text>
<text x="54.8" y="128.3">D+</text>
<text x="232.4" y="128.3">SCLK</text>
<text x="232.4" y="135.9">TFT_CS 8</text>
<text x="262.7" y="135.9">TFT_RST</text>
<text x="143.5" y="138.4">BTN1</text>
<text x="171.3" y="138.4">BTN2</text>
<text x="208.3" y="141">LEDK</text>
<text x="232.4" y="139.7">TFT_DC 7</text>
</g>
</svg>
